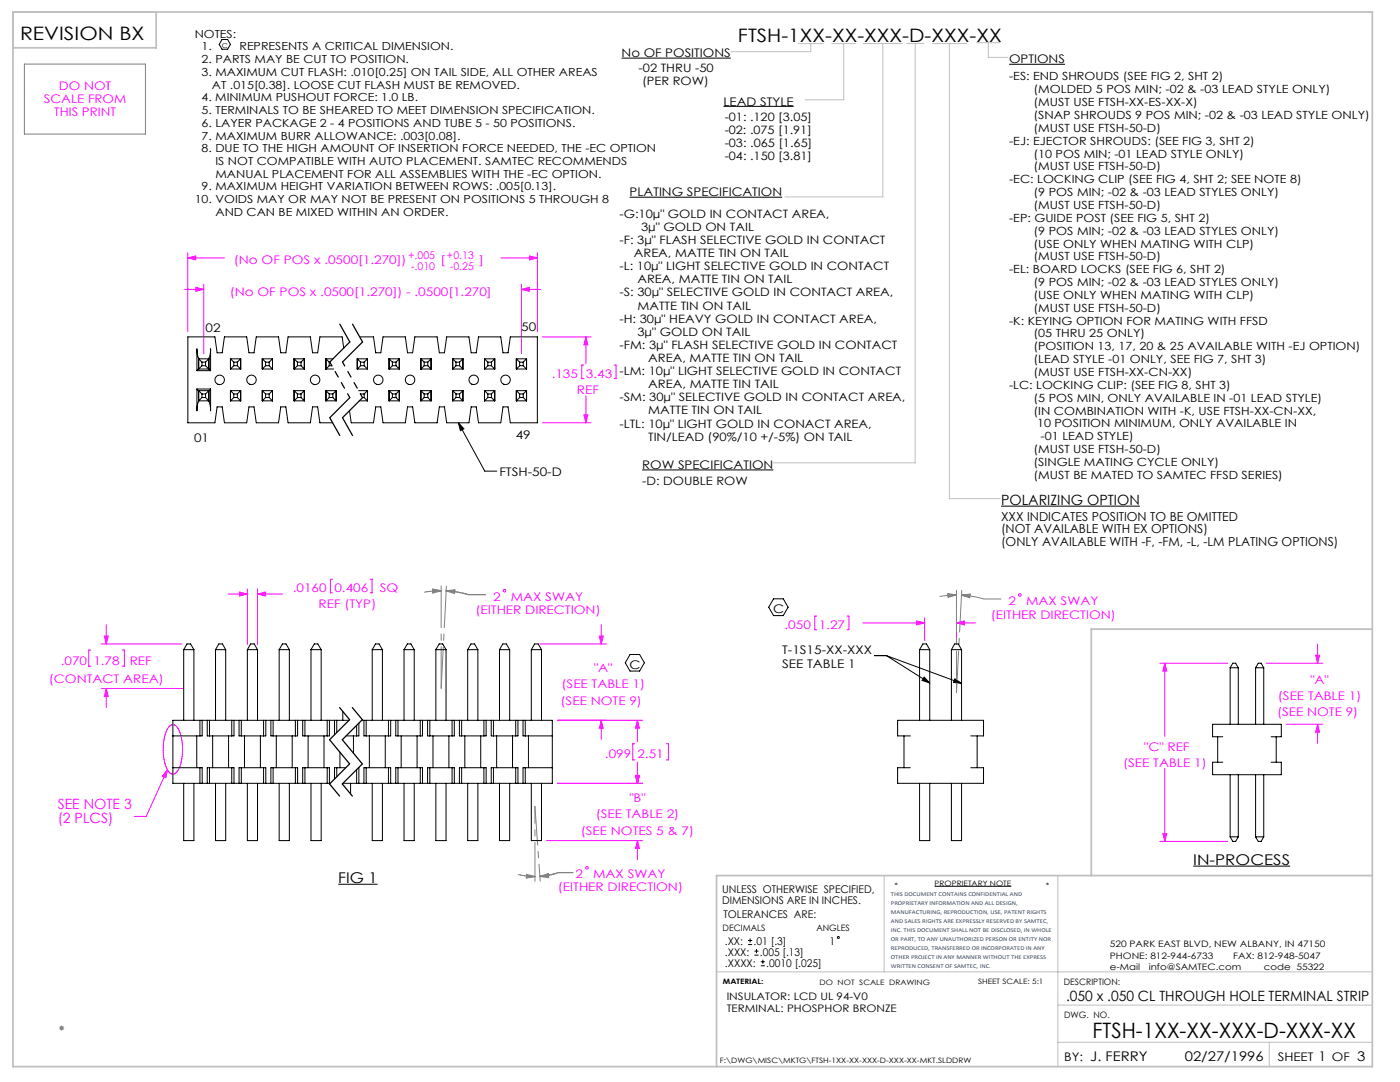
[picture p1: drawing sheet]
<svg xmlns="http://www.w3.org/2000/svg" width="279mm" height="216mm" viewBox="0 0 279 216" stroke-linecap="round" stroke-linejoin="round" font-family="sans-serif">
<g fill="none" stroke="#000" stroke-width=".2">
<path d="M44.3 7.9h1.1l.6 1-.6 .9h-1.1l-.6-.9zM124 11.6h21.9M201.4 12.8h11.1M125.7 39.4h30.4M144.4 21.2h14M91.5 84.4l5.3 9.6h2.3M91.5 84.4l1.1 1.2-.7 .3zM128.1 93.8h26.2M154.4 119.5h1.9l1 1.7-1 1.6h-1.9l-1-1.6zM199.8 101h27.7M125.7 130.6h1.9l1 1.7-1 1.6h-1.9l-.9-1.6zM174.5 130.8h2.4"/>
<path d="M176.9 130.8l15 5.6M176.9 130.8l8.7 5.5M184.4 135.1l1.2 1.2-1.6-.5zM190.6 135.4l1.3 1-1.6-.2zM67.5 176.4h7.9M186.5 176.8h15.3M238.1 172.8h19.4"/>
</g>
<g fill="none" stroke="#c0c0c0" stroke-width=".2">
<path d="M159.3 8.7h5M161.8 8.7v1.6h-16M166 8.7h4.8M168.4 8.7v11.2h-7.7M172.3 8.7h7.8M176.2 8.7v30.6h-19.5M180.9 8.7h3.5M182.6 8.7v83.7h-28.3M186 8.7h6.9M189.5 8.7v90.8h10.1M194.9 8.5h4.7M197.2 8.5v2.9h4"/>
<path d="M176.5 174.7v19.2M211.1 174.7v38.1M143 193.9h130.9M211.1 208h62.8M211.1 200.6h62.8M253.3 208v4.8"/>
</g>
<path d="M2.6 2.4h271.3v210.4h-271.3zM31.2 2.4v7.1h-28.6M273.9 125.5h-56.1v49.2M273.9 174.7h-130.9v38.1" fill="none" stroke="#c0c0c0" stroke-width=".35"/>
<g fill="none" stroke="#f0f" stroke-width=".2">
<path d="M36.9 57.7h3.8M37.5 51.5l1.6-.4v.8zM37.5 50.4v15.8M37.5 51.5h7.3M39.1 57.3l1.6 .4-1.6 .4zM40.7 56.7v13.9M100 51.5h7.2M104.1 57.7l1.5-.4v.8zM104.1 56.7v13.9M104.1 57.7h3.8M105.7 51.1l1.5 .4-1.5 .4zM107.2 50.4v15.8"/>
<path d="M108.3 67.2h9.6M116.5 72.8h-.4v2.8h.4M116.9 67.2l.4 1.6h-.8zM116.9 67.2v5.4M116.9 79v5.4M122.5 72.8h.4v2.8h-.4M108.3 84.4h9.6M116.5 82.8h.8l-.4 1.6zM45.6 118.5h3.8M47.8 118.1l1.6 .4-1.6 .4zM49.4 117.5v11.1M51.4 118.5l1.6-.4v.8z"/>
<path d="M51.4 117.5v11.1M51.4 118.5h5M66.3 115.6h-.4v2.7h.4M73.9 115.6h.4v2.7h-.4M18.1 129.7h-.4v3.2h.4M20.2 128.5h16.1M20.2 137.4h16.4M20.8 126.9h.8l-.4 1.6zM21.2 124.7v3.8M21.2 137.4v3.8M21.2 137.4l.4 1.6h-.8zM24.4 129.7h.4v3.2h-.4"/>
<path d="M107.7 128.5h13.3M119.6 126.9h.8l-.4 1.6zM120 124.7v3.8M163 122.9h-.4v2.8h.4M169 122.9h.4v2.8h-.4M172.2 124.3h12.3M183 123.9l1.5 .4-1.5 .4zM184.5 123.3v4.5M190.9 124.3l1.6-.4v.8zM190.9 123.3v4.5M190.9 124.3h3.8M231.4 132.3h13.6"/>
<path d="M232.5 132.3v14.6M232.5 132.3l.4 1.6h-.8zM252.7 132.3h11.3M262.6 130.8h.7l-.3 1.5zM263 128.5v3.8M33.4 153.6l-4.2 9.3h-2.4M33.4 153.6l-.3 1.6-.7-.3zM33.8 145a1.01 1.01 0 0 1 1.7 .3 9.8 9.8 0 0 1-.2 8.7 1.05 1.05 0 0 1-1.1 .4 1.05 1.05 0 0 1-.8-.8 10 10 0 0 1 .2-8.4zM111.2 143.7h17M111.2 156.3h17M120 143.7l.4 1.6h-.8zM120 143.7v3.8"/>
<path d="M126.7 148.4h-.4v3.2h.4M126.8 154.7h.8l-.4 1.6zM127.2 143.7l.4 1.6h-.8zM127.2 143.7v4.3M127.2 152v4.3M133 148.4h.4v3.2h-.4M232.5 153.3v14.6M256.7 144.5h7.3M263 144.5v3.8M263 144.5l.3 1.6h-.7zM109.1 167.7h19.1M127.2 167.7l.4 1.6h-.8z"/>
<path d="M127.2 167.7v3.8M231.4 167.9h13.6M232.1 166.3h.8l-.4 1.6z"/>
<circle cx="100.7" cy="117.9" r=".26"/>
<circle cx="203.5" cy="118.7" r=".26"/>
<circle cx="117.1" cy="173.2" r=".26"/>
</g>
<g fill="none" stroke="#808080" stroke-width=".2">
<path d="M4.9 12.8h24.1v14h-24.1zM86.3 117.8l1.7 .1M88 117.9l-1.6 .2M88 117.9l-3.3 .3M90.8 117.7l-1.8 .2 1.7 .5M189.2 118.4l1.7 .3-1.7 .5zM189.2 118.6l1.7 .1M190.9 118.7l-3.4 .3M190.9 118.7l-1.7 .3M191.9 118.8l2.2 .2 2.3 .5h3.4M191.9 118.8l1.7 .3M191.9 118.8l1.7-.3-.1 .8z"/>
<path d="M193.6 118.7l-1.7 .1M103.4 174.5l1.7 .3 1.7 .1M105.1 174.5l1.7 .4M106.8 174.9l-1.7 .3M109.4 174.6l-1.6 .3h1.7M11.8 205.1h1M12 204.8l.7 .7M12.3 204.6v1M12.7 204.8l-.7 .7"/>
</g>
<g fill="none" stroke="#000" stroke-width=".25" stroke-dasharray="6.3 1.3 1.3 1.3 1.3 1.3">
<path d="M67.8 64.7l2 3.5M69.8 68.2l-4 4M69.8 79.3l-4 4M70.4 64.7l2 3.5M72.4 68.2l-4 4M72.4 79.3l-4 4M65.8 83.3l2 3.6M68.4 83.3l2 3.6M65.8 147.6l4 4.8M65.8 156.4l2 2.4M67.8 141.2l2 2.4M68.3 147.6l4 4.8"/>
<path d="M68.3 156.4l2 2.4M69.8 143.6l-4 4M69.8 152.4l-4 4M70.3 141.2l2 2.4M72.3 143.6l-4 4M72.3 152.4l-4 4"/>
</g>
<path d="M65.8 72.2l4 7.1M68.4 72.2l4 7.1" fill="none" stroke="#000" stroke-width=".25" stroke-dasharray="6.3 1.3 1.3 1.3 1.3 1.3" stroke-dashoffset="5.4"/>
<path d="M106.8 160.9l1 14.9M106.8 175.9v-15" fill="none" stroke="#808080" stroke-width=".2" stroke-dasharray="15.2 1.3 1.3 1.3" stroke-dashoffset="7.5"/>
<path d="M88 116.9v20.5M190.9 117.8v20.4M88 137.3l1.1-20.4M190.9 138.2l1-20.4" fill="none" stroke="#808080" stroke-width=".2" stroke-dasharray="15.2 1.3 1.3 1.3" stroke-dashoffset="6.9"/>
<path d="M86.3 117.6l1.7 .3-1.6 .4zM89 117.9l1.7 .3M89 117.9l2.3 .2 2.2 .6h3.4M90.7 117.9h-1.7M90.8 117.7l-.1 .7M105.1 174.7l1.7 .2-1.7 .1M105.1 174.5v.7M107.8 174.9l1.6-.5 .1 .7zM114.4 174.1h-3l-1.8 .5-1.8 .3" fill="none" stroke="#808080" stroke-width=".25"/>
<path d="M91.5 84.4l1.1 1.2-.7 .3zM190.6 135.4l1.3 1-1.6-.2zM184.4 135.1l1.2 1.2-1.6-.5z" fill="#000"/>
<g fill="#f0f">
<path d="M33.4 153.6l-.3 1.6-.7-.3z"/>
<path d="M116.5 82.8h.8l-.4 1.6zM116.9 67.2l.4 1.6h-.8zM37.5 51.5l1.6-.4v.8zM105.7 51.1l1.5 .4-1.5 .4zM39.1 57.3l1.6 .4-1.6 .4zM104.1 57.7l1.5-.4v.8zM190.9 124.3l1.6-.4v.8zM183 123.9l1.5 .4-1.5 .4zM232.5 132.3l.4 1.6h-.8zM232.1 166.3h.8l-.4 1.6zM262.6 130.8h.7l-.3 1.5zM263 144.5l.3 1.6h-.7zM119.6 126.9h.8l-.4 1.6zM120 143.7l.4 1.6h-.8zM47.8 118.1l1.6 .4-1.6 .4zM51.4 118.5l1.6-.4v.8zM126.8 154.7h.8l-.4 1.6zM127.2 143.7l.4 1.6h-.8zM126.8 154.7h.8l-.4 1.6zM127.2 167.7l.4 1.6h-.8zM21.2 137.4l.4 1.6h-.8zM20.8 126.9h.8l-.4 1.6z"/>
</g>
<g fill="none" stroke="#000" stroke-width=".2">
<path d="M39.3 77.6l.3 .4M39.3 77.6v4.4l.1-1.2 .2-.7v-2.1M39.3 77.6h2.7M39.3 74h2.7M39.6 73.6l-.3 .4M39.6 73.6h2.1M39.6 78h.1M39.6 73.6v-2.1l-.2-.8-.1-1.1v4.4M39.6 78h2.1M39.6 78l.7 .6M40.3 78.6h.7M40.3 79.3h.7"/>
<path d="M40.3 79.3l-.7 .7h2.1M40.3 73h.7M40.3 72.3h.7M40.3 72.3v.7M40.3 78.6v.7M40.3 73l-.7 .6M41 72.3v.7M41 78.6v.7M41 72.3l.7-.7v2l-.7-.6M41.7 78h.1M41.7 78l-.7 .6M41.7 78v2l-.7-.7"/>
<path d="M41.7 73.6v-2.1l.2-.8 .1-1.1v4.4M41.7 73.6l.3 .4M41.7 71.6h-2.1l.7 .7M42 77.6l-.3 .4M42 77.6v4.4l-.1-1.2-.2-.7v-2.1M46 80h2M46 71.6h2M46 73.6h2M46 78h.1M46 78h2M46 71.6l.7 .7M46 71.6v2"/>
<path d="M46 78v2M46 78l.7 .6M46.7 78.6h.7M46.7 79.3h.7M46.7 73h.7M46.7 72.3h.7M46.7 79.3l-.7 .7M46.7 72.3v.7M46.7 78.6v.7M46.7 73l-.7 .6M47.4 72.3v.7M47.4 78.6v.7"/>
<path d="M47.4 73l.6 .6M47.4 79.3l.6 .7M48 78h.1M48 78l-.6 .6M48 71.6l-.6 .7M48 71.6v2M48 78v2M52.3 80h2.1M52.3 71.6h2.1M52.3 73.6h2.1M52.3 78h.1M52.3 78h2.1"/>
<path d="M52.3 71.6l.7 .7M52.3 71.6v2M52.3 78v2M52.3 78l.7 .6M53 78.6h.7M53 79.3h.7M53 73h.7M53 72.3h.7M53 79.3l-.7 .7M53 72.3v.7M53 78.6v.7M53 73l-.7 .6"/>
<path d="M53.7 72.3v.7M53.7 78.6v.7M53.7 73l.7 .6M53.7 79.3l.7 .7M54.4 78h.1M54.4 78l-.7 .6M54.4 71.6l-.7 .7M54.4 71.6v2M54.4 78v2M58.7 80h2M58.7 71.6h2M58.7 73.6h2"/>
<path d="M58.7 78h.1M58.7 78h2M58.7 71.6l.7 .7M58.7 71.6v2M58.7 78v2M58.7 78l.7 .6M59.4 78.6h.7M59.4 79.3h.7M59.4 73h.7M59.4 72.3h.7M59.4 79.3l-.7 .7M59.4 72.3v.7"/>
<path d="M59.4 78.6v.7M59.4 73l-.7 .6M60.1 72.3v.7M60.1 78.6v.7M60.1 73l.6 .6M60.1 79.3l.6 .7M60.7 78h.1M60.7 78l-.6 .6M60.7 71.6l-.6 .7M60.7 71.6v2M60.7 78v2M65 73.6h1.6"/>
<path d="M65 78h.1M65 78h2.1M65 71.6l.7 .7M65 71.6v2M65 78v2M65 78l.7 .6M65.7 78.6h.7M65.7 79.3h.7M65.7 73h.5M65.7 72.3h.1M65.7 72.3v.7M65.7 78.6v.7"/>
<path d="M65.7 73l-.7 .6M65.7 79.3l-.7 .7M66.4 78.6v.7M66.4 71.6h-1.4M67.1 78v2h-2.1M67.1 78v2l-.7-.7M67.1 78l-.7 .6M68.6 69.5l-.3-2.3h-4.5l-.4 3.2h-1l-.5-3.2h-4.4l-.5 3.2h-1l-.4-3.2h-4.5l-.4 3.2h-1l-.5-3.2h-4.4l-.5 3.2h-1l-.4-3.2h-5.4v17.2h5.4l.4-3.2h1l.5 3.2h4.4l.5-3.2h1l.4 3.2h4.5l.4-3.2h1l.5 3.2h4.4l.5-3.2h1l.4 3.2h2.6M71.3 71.6h2M71.3 73.6h2M71.3 71.6l.7 .7M71.3 71.6v2"/>
<path d="M71.6 78h1.7M71.8 67.2h2.7l.5 3.2h1l.4-3.2h4.5l.4 3.2h1l.5-3.2h4.4l.5 3.2h1l.4-3.2h4.5l.4 3.2h1l.5-3.2h4.4l.5 3.2h1l.4-3.2h5.4v17.2h-5.4l-.4-3.2h-1l-.5 3.2h-4.4l-.5-3.2h-1l-.4 3.2h-4.5l-.4-3.2h-1l-.5 3.2h-4.4l-.5-3.2h-1l-.4 3.2h-4.5l-.4-3.2h-1l-.5 3.2h-4.4l-.3-2.5M71.9 78.6h.1M72 78.6h.7M72 73h.7M72 72.3h.7M72 72.3v.7M72 78.6h.1M72 73l-.7 .6M72.3 79.3h.4M72.7 73l.6 .6M72.7 79.3l.6 .7"/>
<path d="M72.7 72.3v.7M72.7 78.6v.7M73.3 78l-.6 .6M73.3 71.6v2M73.3 78v2M73.3 71.6l-.6 .7M73.3 78h.1M73.3 80h-1.6M77.6 80h2.1M77.6 71.6h2.1M77.6 73.6h2.1M77.6 78h.1"/>
<path d="M77.6 78h2.1M77.6 71.6v2M77.6 78v2M77.6 78l.7 .6M77.6 71.6l.7 .7M78.3 78.6h.7M78.3 79.3h.7M78.3 72.3v.7M78.3 78.6v.7M78.3 79.3l-.7 .7M78.3 73h.7M78.3 72.3h.7"/>
<path d="M78.3 73l-.7 .6M79 72.3v.7M79 78.6v.7M79 79.3l.7 .7M79 73l.7 .6M79.7 78l-.7 .6M79.7 71.6v2M79.7 78v2M79.7 71.6l-.7 .7M79.7 78h.1M84 78h2M84 78v2h2"/>
<path d="M84 78v2l.7-.7M84 78l.7 .6M84.7 78.6h.7M84.7 79.3h.7M84.7 72.3v.7M84.7 78.6v.7M84.7 72.3l-.7-.7v2l.7-.6M84.7 73h.7M84.7 72.3h.7M85.4 79.3l.6 .7M85.4 72.3v.7M85.4 78.6v.7"/>
<path d="M85.4 73l.6 .6M86 78l-.6 .6M86 71.6v2M86 78v2M86 71.6l-.6 .7M86 78h.1M86 71.6h-2v2h2M90.3 80h2.1M90.3 71.6h2.1M90.3 73.6h2.1M90.3 78h.1M90.3 78h2.1"/>
<path d="M90.3 71.6l.7 .7M90.3 71.6v2M90.3 78v2M90.3 78l.7 .6M91 78.6h.7M91 79.3h.7M91 72.3v.7M91 78.6v.7M91 79.3l-.7 .7M91 73l-.7 .6M91 73h.7M91 72.3h.7"/>
<path d="M91.7 73l.7 .6M91.7 72.3v.7M91.7 78.6v.7M91.7 79.3l.7 .7M92.4 78l-.7 .6M92.4 71.6v2M92.4 78v2M92.4 71.6l-.7 .7M92.4 78h.1M96.7 80h2M96.7 71.6h2M96.7 73.6h2"/>
<path d="M96.7 78h.1M96.7 78h2M96.7 78l.7 .6M96.7 71.6v2M96.7 78v2M96.7 71.6l.7 .7M97.4 72.3v.7M97.4 78.6v.7M97.4 78.6h.7M97.4 79.3h.7M97.4 79.3l-.7 .7M97.4 73l-.7 .6"/>
<path d="M97.4 73h.7M97.4 72.3h.7M98.1 72.3v.7M98.1 78.6v.7M98.1 79.3l.6 .7M98.1 73l.6 .6M98.7 78l-.6 .6M98.7 71.6v2M98.7 78v2M98.7 71.6l-.6 .7M98.7 78h.1M103 80h2.1"/>
<path d="M103 71.6h2.1M103 73.6h2.1M103 78h.1M103 78h2.1M103 71.6l.7 .7M103 71.6v2M103 78v2M103 78l.7 .6M103.7 78.6h.7M103.7 79.3h.7M103.7 73l-.7 .6M103.7 73h.7"/>
<path d="M103.7 72.3v.7M103.7 78.6v.7M103.7 72.3h.7M103.7 79.3l-.7 .7M104.4 72.3v.7M104.4 78.6v.7M104.4 73l.7 .6M104.4 79.3l.7 .7M105.1 71.6l-.7 .7M105.1 71.6v2M105.1 78v2M105.1 78l-.7 .6"/>
<path d="M105.1 78h.1M36.7 129.6l.6-1.1h.7l.7 1.1M36.7 129.6h2M36.7 129.6v14.1M38.7 129.6v14.1M43 129.6l.7-1.1h.7l.6 1.1M43 129.6h2M43 129.6v14.1M45 129.6v14.1M49.4 129.6l.6-1.1h.7l.7 1.1M49.4 129.6h2M49.4 129.6v14.1"/>
<path d="M51.4 129.6v14.1M55.7 129.6l.7-1.1h.7l.6 1.1M55.7 129.6h2M55.7 129.6v14.1M57.7 129.6v14.1M62.1 129.6l.6-1.1h.7l.7 1.1M62.1 129.6h2M62.1 129.6v14.1M64.1 129.6v14.1M74.3 129.6l.6-1.1h.8l.6 1.1M74.3 129.6h2M74.3 129.6v14.1"/>
<path d="M76.3 129.6v14.1M80.6 129.6l.7-1.1h.7l.7 1.1M80.6 129.6h2.1M80.6 129.6v14.1M82.7 129.6v14.1M87 129.6l.6-1.1h.8l.6 1.1M87 129.6h2M87 129.6v14.1M89 129.6v14.1M93.3 129.6l.7-1.1h.7l.7 1.1M93.3 129.6h2.1M93.3 129.6v14.1"/>
<path d="M95.4 129.6v14.1M99.7 129.6l.6-1.1h.8l.6 1.1M99.7 129.6h2M99.7 129.6v14.1M101.7 129.6v14.1M106 129.6l.7-1.1h.7l.7 1.1M106 129.6h2.1M106 129.6v14.1M108.1 129.6v14.1M183.5 129.6l.7-1.1h.7l.7 1.1M183.5 129.6h2.1M183.5 129.6v14.1"/>
<path d="M185.6 129.6v14.1M189.9 129.6l.6-1.1h.7l.7 1.1M189.9 129.6h2M189.9 129.6v14.1M191.9 129.6v14.1M245.5 133.2h1.6M245.5 133.2l.5-.9h.6l.5 .9M245.5 133.2v11.3M247.1 133.2v11.3M250.6 133.2h1.6M250.6 133.2v11.3M250.6 133.2l.5-.9h.6l.5 .9"/>
<path d="M252.2 133.2v11.3M34.5 153.2h5.8v3.1M36.7 156.3v11.4h2v-11.4M39.3 146.8v6.4M39.9 143.7v3.1M39.9 153.2v3.1M40.3 143.7v3.1h-5.8M41.4 156.3v-3.1h5.3v3.1M41.4 143.7v3.1h5.3v-3.1M41.8 143.7v3.1M41.8 153.2v3.1M42.4 146.8v6.4"/>
<path d="M43 156.3v11.4h2v-11.4M45.6 146.8v6.4M46.3 143.7v3.1M46.3 153.2v3.1M47.7 156.3v-3.1h5.3v3.1M47.7 143.7v3.1h5.3v-3.1M48.2 143.7v3.1M48.2 153.2v3.1M48.8 146.8v6.4M49.4 156.3v11.4h2v-11.4M52 146.8v6.4M52.6 143.7v3.1"/>
<path d="M52.6 153.2v3.1M54.1 143.7v3.1h5.3v-3.1M54.1 156.3v-3.1h5.3v3.1M54.5 143.7v3.1M54.5 153.2v3.1M55.1 146.8v6.4M55.7 156.3v11.4h2v-11.4M58.3 146.8v6.4M59 143.7v3.1M59 153.2v3.1M60.4 156.3v-3.1h5.3v3.1M60.4 143.7v3.1h5.3v-3.1"/>
<path d="M60.9 143.7v3.1M60.9 153.2v3.1M61.5 146.8v6.4M62.1 156.3v11.4h2v-11.4M64.7 146.8v6.4M65.3 143.7v3.1M65.3 153.2v3.1M66.8 143.7v2.9M67.2 143.7v2.5M67.2 153.2v1.8M67.8 150.1v3.1M68.4 142v1.7"/>
<path d="M69 153.2h-2.2v2.2M69.6 143.7h-35.1v12.6h31.4M70 156.3v2.1M70.5 146.8v3.5M71.2 144.7v2.1M71.2 153.6v2.7M71.6 153.2v3.1M71.6 144.3v2.5h-2.5M72.2 143.7h38v12.6h-41.8M72.6 156.3v-3.1h5.4v3.1M72.6 143.7v3.1h5.4v-3.1M73.1 143.7v3.1"/>
<path d="M73.1 153.2v3.1M73.7 146.8v6.4M74.3 156.3v11.4h2v-11.4M76.9 146.8v6.4M77.5 143.7v3.1M77.5 153.2v3.1M79 156.3v-3.1h5.3v3.1M79 143.7v3.1h5.3v-3.1M79.4 143.7v3.1M79.4 153.2v3.1M80.1 146.8v6.4M80.6 156.3v11.4h2.1v-11.4"/>
<path d="M83.2 146.8v6.4M83.9 143.7v3.1M83.9 153.2v3.1M85.3 156.3v-3.1h5.4v3.1M85.3 143.7v3.1h5.4v-3.1M85.8 143.7v3.1M85.8 153.2v3.1M86.4 146.8v6.4M87 156.3v11.4h2v-11.4M89.6 146.8v6.4M90.2 143.7v3.1M90.2 153.2v3.1"/>
<path d="M91.7 143.7v3.1h5.3v-3.1M91.7 156.3v-3.1h5.3v3.1M92.1 143.7v3.1M92.1 153.2v3.1M92.8 146.8v6.4M93.3 156.3v11.4h2.1v-11.4M95.9 146.8v6.4M96.6 143.7v3.1M96.6 153.2v3.1M98 156.3v-3.1h5.4v3.1M98 143.7v3.1h5.4v-3.1M98.5 143.7v3.1"/>
<path d="M98.5 153.2v3.1M99.1 146.8v6.4M99.7 156.3v11.4h2v-11.4M102.3 146.8v6.4M102.9 143.7v3.1M102.9 153.2v3.1M104.4 143.7v3.1h5.8M104.8 143.7v3.1M104.8 153.2v3.1M105.5 146.8v6.4M106 156.3v11.4h2.1v-11.4M110.2 153.2h-5.8v3.1"/>
<path d="M180.4 146.8v6.4M181.7 146.8h-2.6v-3.1h17.2v3.1h-2.6M181.7 153.2h-2.6v3.1h17.2v-3.1h-2.6M183.5 156.3v11.4h2.1v-11.4M189.9 156.3v11.4h2v-11.4M195 146.8v6.4M243 147v5.1M244 147h-2v-2.5h13.7v2.5h-2M244 152.1h-2v2.5h13.7v-2.5h-2M245.5 154.6v12.4M247.1 154.6v12.4M250.6 154.6v12.4"/>
<path d="M252.2 154.6v12.4M254.7 147v5.1M245.5 167h1.6M245.5 167l.5 .9h.6l.5-.9M250.6 167h1.6M250.6 167l.5 .9h.6l.5-.9M149.3 188.5h.8M149.3 187.7h.8M149.7 187.3v.8M150.6 190.6h.8M150.6 189.8h.8M151 189.4v.8"/>
<path d="M151.8 192.7h.8M151.8 191.9h.8M152.2 191.5v.8"/>
<circle cx="43.8" cy="75.8" r=".95"/>
<circle cx="50.2" cy="75.8" r=".95"/>
<circle cx="62.9" cy="75.8" r=".95"/>
<circle cx="75.5" cy="75.8" r=".95"/>
<circle cx="81.8" cy="75.8" r=".95"/>
<circle cx="94.5" cy="75.8" r=".95"/>
<circle cx="100.9" cy="75.8" r=".95"/>
<circle cx="167.3" cy="187.1" r=".2"/>
</g>
<text font-size="4.2" x="218" y="207.1">FTSH-1XX-XX-XXX-D-XXX-XX</text>
<g font-size="3.7">
<text x="4" y="8">REVISION BX</text>
<text x="147.3" y="8.5">FTSH-1XX-XX-XXX-D-XXX-XX</text>
</g>
<g font-size="3">
<text x="238.1" y="172.6">IN-PROCESS</text>
<text x="67.5" y="176.2">FIG 1</text>
</g>
<g font-size="2.8">
<text x="199.8" y="100.8">POLARIZING OPTION</text>
<text x="212.8" y="199.7">.050 x .050 CL THROUGH HOLE TERMINAL STRIP</text>
</g>
<g font-size="2.8" fill="#f0f">
<text x="11.5" y="161.3">SEE NOTE 3</text>
<text x="11.5" y="164.2">(2 PLCS)</text>
</g>
<text font-size="2.7" x="236.5" y="211.7">02/27/1996</text>
<g font-size="2.5">
<text x="199.8" y="103.9">XXX INDICATES POSITION TO BE OMITTED</text>
<text x="199.8" y="106.4">(NOT AVAILABLE WITH EX OPTIONS)</text>
<text x="199.8" y="108.9">(ONLY AVAILABLE WITH -F, -FM, -L, -LM PLATING OPTIONS)</text>
</g>
<g font-size="2.4">
<text x="124" y="11.4">No OF POSITIONS</text>
<text x="201.4" y="12.7">OPTIONS</text>
<text x="144.4" y="21.1">LEAD STYLE</text>
<text x="125.7" y="39.2">PLATING SPECIFICATION</text>
<text x="41" y="66.3">02</text>
<text x="104" y="66.1">50</text>
<text x="38.7" y="88.2">01</text>
<text x="102.9" y="87.7">49</text>
<text x="99.7" y="95.1">FTSH-50-D</text>
<text x="128.1" y="93.6">ROW SPECIFICATION</text>
<text x="154.3" y="122.4">C</text>
<text x="156.1" y="130.5">T-1S15-XX-XXX</text>
<text x="125.6" y="133.5">C</text>
<text x="156.1" y="133.3">SEE TABLE 1</text>
<text x="212.4" y="211.7">BY: J. FERRY</text>
<text x="255" y="211.7">SHEET 1 OF 3</text>
</g>
<g font-size="2.4" fill="#f0f">
<text x="11.8" y="17.9">DO NOT</text>
<text x="8.7" y="20.6">SCALE FROM</text>
<text x="10.8" y="23.2">THIS PRINT</text>
<text x="46.7" y="52.7">(No OF POS x .0500[1.270])</text>
<text x="87.9" y="52.7">[</text>
<text x="95.6" y="52.7">]</text>
<text x="45.9" y="59">(No OF POS x .0500[1.270]) - .0500[1.270]</text>
<text x="110.1" y="75.5">.135</text>
<text x="116.9" y="75.5">3.43</text>
<text x="115.1" y="78.7">REF</text>
<text x="58.4" y="118.2">.0160</text>
<text x="66.7" y="118.2">0.406</text>
<text x="75.8" y="118.2">SQ</text>
<text x="98.4" y="119.9">2</text>
<text x="101.9" y="119.9">MAX SWAY</text>
<text x="63.6" y="121.4">REF (TYP)</text>
<text x="94.9" y="122.6">(EITHER DIRECTION)</text>
<text x="156.6" y="125.6">.050</text>
<text x="163.4" y="125.6">1.27</text>
<text x="197.7" y="123.4">(EITHER DIRECTION)</text>
<text x="201.2" y="120.8">2</text>
<text x="204.8" y="120.8">MAX SWAY</text>
<text x="9.8" y="136.2">(CONTACT AREA)</text>
<text x="12.1" y="132.6">.070</text>
<text x="18.6" y="132.6">1.78</text>
<text x="25.9" y="132.6">REF</text>
<text x="112.1" y="137.4">(SEE TABLE 1)</text>
<text x="118.6" y="134.2">&quot;A&quot;</text>
<text x="261.5" y="136.5">&quot;A&quot;</text>
<text x="111.9" y="140.6">(SEE NOTE 9)</text>
<text x="254.9" y="142.9">(SEE NOTE 9)</text>
<text x="255" y="139.7">(SEE TABLE 1)</text>
<text x="228.4" y="149.8">&quot;C&quot; REF</text>
<text x="120.7" y="151.3">.099</text>
<text x="127.2" y="151.3">2.51</text>
<text x="224.2" y="153">(SEE TABLE 1)</text>
<text x="125.6" y="160.1">&quot;B&quot;</text>
<text x="115.9" y="166.5">(SEE NOTES 5 &amp; 7)</text>
<text x="118.9" y="163.3">(SEE TABLE 2)</text>
<text x="111.3" y="177.9">(EITHER DIRECTION)</text>
<text x="114.8" y="175.2">2</text>
<text x="118.4" y="175.2">MAX SWAY</text>
</g>
<g font-size="2.3">
<text x="127.4" y="14.3">-02 THRU -50</text>
<text x="128.1" y="17">(PER ROW)</text>
<text x="144.6" y="24.1">-01: .120 [3.05]</text>
<text x="144.6" y="26.7">-02: .075 [1.91]</text>
<text x="144.6" y="29.3">-03: .065 [1.65]</text>
<text x="144.6" y="31.9">-04: .150 [3.81]</text>
<text x="123.6" y="43.4">-G:10µ&quot; GOLD IN CONTACT AREA,</text>
<text x="127.9" y="46.1">3µ&quot; GOLD ON TAIL</text>
<text x="123.6" y="48.7">-F: 3µ&quot; FLASH SELECTIVE GOLD IN CONTACT</text>
<text x="123.6" y="53.9">-L: 10µ&quot; LIGHT SELECTIVE GOLD IN CONTACT</text>
<text x="126.5" y="51.3">AREA, MATTE TIN ON TAIL</text>
<text x="123.6" y="59.1">-S: 30µ&quot; SELECTIVE GOLD IN CONTACT AREA,</text>
<text x="127.2" y="56.5">AREA, MATTE TIN ON TAIL</text>
<text x="123.6" y="64.4">-H: 30µ&quot; HEAVY GOLD IN CONTACT AREA,</text>
<text x="127.2" y="61.8">MATTE TIN ON TAIL</text>
<text x="123.6" y="69.6">-FM: 3µ&quot; FLASH SELECTIVE GOLD IN CONTACT</text>
<text x="127.2" y="67">3µ&quot; GOLD ON TAIL</text>
<text x="123.6" y="74.8">-LM: 10µ&quot; LIGHT SELECTIVE GOLD IN CONTACT</text>
<text x="129.4" y="72.2">AREA, MATTE TIN ON TAIL</text>
<text x="129.4" y="77.5">AREA, MATTE TIN TAIL</text>
<text x="123.6" y="80.1">-SM: 30µ&quot; SELECTIVE GOLD IN CONTACT AREA,</text>
<text x="129.4" y="82.7">MATTE TIN ON TAIL</text>
<text x="123.6" y="85.3">-LTL: 10µ&quot; LIGHT GOLD IN CONACT AREA,</text>
<text x="129.4" y="87.9">TIN/LEAD (90%/10 +/-5%) ON TAIL</text>
<text x="128.1" y="96.7">-D: DOUBLE ROW</text>
</g>
<g font-size="2.2">
<text x="38.9" y="7.5">NOTES:</text>
<text x="40.2" y="10.1">1.</text>
<text x="47.8" y="10.1">REPRESENTS A CRITICAL DIMENSION.</text>
<text x="40.2" y="15.1">3. MAXIMUM CUT FLASH: .010[0.25] ON TAIL SIDE, ALL OTHER AREAS</text>
<text x="40.2" y="12.6">2. PARTS MAY BE CUT TO POSITION.</text>
<text x="42.3" y="17.7">AT .015[0.38]. LOOSE CUT FLASH MUST BE REMOVED.</text>
<text x="201.4" y="16">-ES: END SHROUDS (SEE FIG 2, SHT 2)</text>
<text x="40.2" y="20.2">4. MINIMUM PUSHOUT FORCE: 1.0 LB.</text>
<text x="40.2" y="22.8">5. TERMINALS TO BE SHEARED TO MEET DIMENSION SPECIFICATION.</text>
<text x="206.3" y="23.7">(SNAP SHROUDS 9 POS MIN; -02 &amp; -03 LEAD STYLE ONLY)</text>
<text x="206.3" y="21.2">(MUST USE FTSH-XX-ES-XX-X)</text>
<text x="206.3" y="18.6">(MOLDED 5 POS MIN; -02 &amp; -03 LEAD STYLE ONLY)</text>
<text x="40.2" y="27.8">7. MAXIMUM BURR ALLOWANCE: .003[0.08].</text>
<text x="40.2" y="25.3">6. LAYER PACKAGE 2 - 4 POSITIONS AND TUBE 5 - 50 POSITIONS.</text>
<text x="201.4" y="28.9">-EJ: EJECTOR SHROUDS: (SEE FIG 3, SHT 2)</text>
<text x="206.3" y="26.3">(MUST USE FTSH-50-D)</text>
<text x="40.2" y="30.4">8. DUE TO THE HIGH AMOUNT OF INSERTION FORCE NEEDED, THE -EC OPTION</text>
<text x="43" y="35.5">MANUAL PLACEMENT FOR ALL ASSEMBLIES WITH THE -EC OPTION.</text>
<text x="43" y="32.9">IS NOT COMPATIBLE WITH AUTO PLACEMENT. SAMTEC RECOMMENDS</text>
<text x="206.3" y="31.4">(10 POS MIN; -01 LEAD STYLE ONLY)</text>
<text x="206.3" y="34">(MUST USE FTSH-50-D)</text>
<text x="38.9" y="40.5">10. VOIDS MAY OR MAY NOT BE PRESENT ON POSITIONS 5 THROUGH 8</text>
<text x="40.2" y="38">9. MAXIMUM HEIGHT VARIATION BETWEEN ROWS: .005[0.13].</text>
<text x="201.4" y="36.6">-EC: LOCKING CLIP (SEE FIG 4, SHT 2; SEE NOTE 8)</text>
<text x="206.3" y="41.7">(MUST USE FTSH-50-D)</text>
<text x="206.3" y="39.1">(9 POS MIN; -02 &amp; -03 LEAD STYLES ONLY)</text>
<text x="43" y="43.1">AND CAN BE MIXED WITHIN AN ORDER.</text>
<text x="201.4" y="44.3">-EP: GUIDE POST (SEE FIG 5, SHT 2)</text>
<text x="206.3" y="46.8">(9 POS MIN; -02 &amp; -03 LEAD STYLES ONLY)</text>
<text x="206.3" y="49.4">(USE ONLY WHEN MATING WITH CLP)</text>
<text x="206.3" y="52">(MUST USE FTSH-50-D)</text>
<text x="201.4" y="54.5">-EL: BOARD LOCKS (SEE FIG 6, SHT 2)</text>
<text x="206.3" y="59.6">(USE ONLY WHEN MATING WITH CLP)</text>
<text x="206.3" y="57.1">(9 POS MIN; -02 &amp; -03 LEAD STYLES ONLY)</text>
<text x="201.4" y="64.8">-K: KEYING OPTION FOR MATING WITH FFSD</text>
<text x="206.3" y="62.2">(MUST USE FTSH-50-D)</text>
<text x="206.3" y="69.9">(POSITION 13, 17, 20 &amp; 25 AVAILABLE WITH -EJ OPTION)</text>
<text x="206.3" y="67.3">(05 THRU 25 ONLY)</text>
<text x="201.4" y="77.6">-LC: LOCKING CLIP: (SEE FIG 8, SHT 3)</text>
<text x="206.3" y="72.5">(LEAD STYLE -01 ONLY, SEE FIG 7, SHT 3)</text>
<text x="206.3" y="75">(MUST USE FTSH-XX-CN-XX)</text>
<text x="206.3" y="80.2">(5 POS MIN, ONLY AVAILABLE IN -01 LEAD STYLE)</text>
<text x="206.3" y="82.7">(IN COMBINATION WITH -K, USE FTSH-XX-CN-XX,</text>
<text x="207" y="85.3">10 POSITION MINIMUM, ONLY AVAILABLE IN</text>
<text x="207.7" y="87.9">-01 LEAD STYLE)</text>
<text x="206.3" y="93">(SINGLE MATING CYCLE ONLY)</text>
<text x="206.3" y="90.4">(MUST USE FTSH-50-D)</text>
<text x="206.3" y="95.6">(MUST BE MATED TO SAMTEC FFSD SERIES)</text>
</g>
<g font-size="2.1" fill="#f0f">
<text x="81.5" y="51.7">+.005</text>
<text x="82" y="53.8">-.010</text>
<text x="89.2" y="51.7">+0.13</text>
<text x="89.8" y="53.8">-0.25</text>
</g>
<g font-size="2.1">
<text x="144.1" y="178.3">UNLESS OTHERWISE SPECIFIED,</text>
<text x="144.1" y="180.4">DIMENSIONS ARE IN INCHES.</text>
<text x="144.4" y="183.1">TOLERANCES ARE:</text>
<text x="144.7" y="188.6">.XX:</text>
<text x="144.7" y="190.7">.XXX:</text>
<text x="150.4" y="188.6">.01 [.3]</text>
<text x="151.7" y="190.7">.005 [.13]</text>
<text x="165.5" y="188.6">1</text>
<text x="144.7" y="192.9">.XXXX:</text>
<text x="152.9" y="192.9">.0010 [.025]</text>
<text x="145" y="199.6">INSULATOR: LCD UL 94-V0</text>
<text x="145" y="201.9">TERMINAL: PHOSPHOR BRONZE</text>
</g>
<g font-size="1.8">
<text x="144.2" y="185.9">DECIMALS</text>
<text x="162.9" y="185.9">ANGLES</text>
<text x="221.5" y="189">520 PARK EAST BLVD, NEW ALBANY, IN 47150</text>
<text x="221.5" y="191.3">PHONE: 812-944-6733</text>
<text x="246.1" y="191.3">FAX: 812-948-5047</text>
<text x="212.3" y="196.5">DESCRIPTION:</text>
<text x="221.5" y="193.6">e-Mail</text>
<text x="229.3" y="193.6">info@SAMTEC.com</text>
<text x="252.2" y="193.6">code 55322</text>
<text x="212.4" y="203">DWG. NO.</text>
</g>
<g font-size="1.5">
<text x="178.5" y="177.1">*</text>
<text x="186.5" y="176.7">PROPRIETARY NOTE</text>
<text x="208.7" y="177.1">*</text>
<text x="144.3" y="196.4">MATERIAL:</text>
<text x="163.6" y="196.5">DO NOT SCALE DRAWING</text>
<text x="195.2" y="196.4">SHEET SCALE: 5:1</text>
<text x="143.7" y="212.2">F:\DWG\MISC\MKTG\FTSH-1XX-XX-XXX-D-XXX-XX-MKT.SLDDRW</text>
</g>
<text font-size="1.3" x="44.3" y="9.5">C</text>
<g font-size="1.2" fill="#1f497d">
<text x="177.8" y="178.8">THIS DOCUMENT CONTAINS CONFIDENTIAL AND</text>
<text x="177.8" y="180.6">PROPRIETARY INFORMATION AND ALL DESIGN,</text>
<text x="177.8" y="182.4">MANUFACTURING, REPRODUCTION, USE, PATENT RIGHTS</text>
<text x="177.8" y="184.2">AND SALES RIGHTS ARE EXPRESSLY RESERVED BY SAMTEC,</text>
<text x="177.8" y="186">INC. THIS DOCUMENT SHALL NOT BE DISCLOSED, IN WHOLE</text>
<text x="177.8" y="187.8">OR PART, TO ANY UNAUTHORIZED PERSON OR ENTITY NOR</text>
<text x="177.8" y="189.6">REPRODUCED, TRANSFERRED OR INCORPORATED IN ANY</text>
<text x="177.8" y="191.4">OTHER PROJECT IN ANY MANNER WITHOUT THE EXPRESS</text>
<text x="177.8" y="193.2">WRITTEN CONSENT OF SAMTEC, INC.</text>
</g>
</svg>
